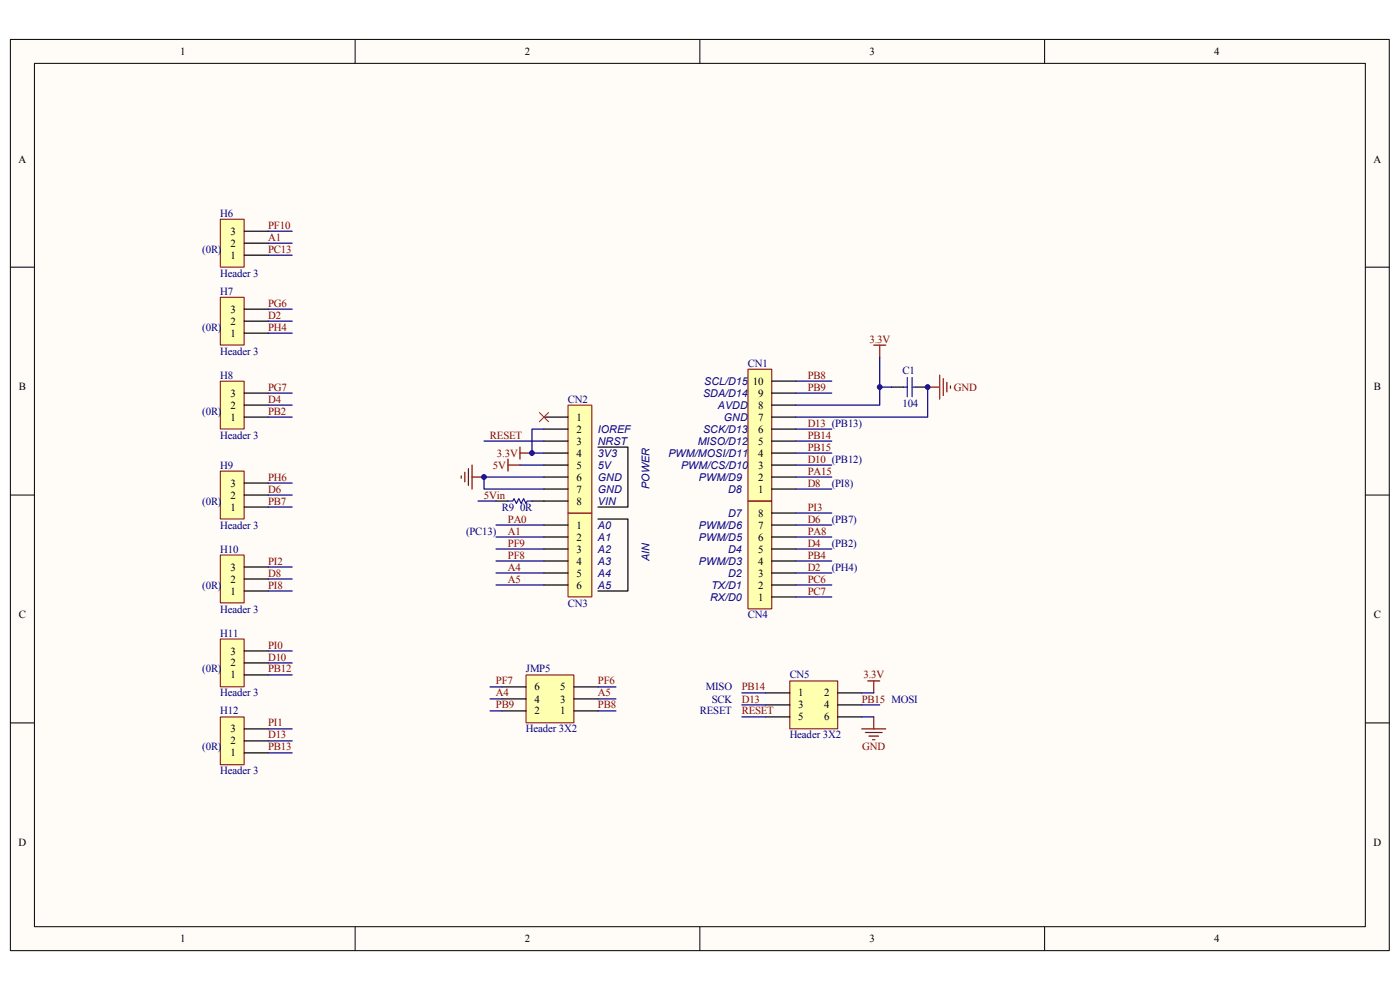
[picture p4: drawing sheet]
<svg xmlns="http://www.w3.org/2000/svg" width="297mm" height="210mm" viewBox="0 0 297 210" stroke-linecap="round" stroke-linejoin="round" font-family="sans-serif">
<path d="M2.2 8.4h292.5v193.3h-292.5z" fill="#fffcf8"/>
<path d="M2.2 8.4h292.5v193.3h-292.5z" fill="none" stroke="#000" stroke-width=".21"/>
<path d="M7.3 13.5h282.3v183.1h-282.3z" fill="#fffcf8"/>
<g fill="none" stroke="#000" stroke-width=".21">
<path d="M7.3 13.4h282.3v183.2h-282.3zM75.3 8.3v5.1M148.5 8.3v5.1M221.6 8.3v5.1M2.2 56.7h5.1M289.7 56.7h5M2.2 105h5.1M289.7 105h5M2.2 153.3h5.1M289.7 153.3h5M75.3 196.6v5.1M148.5 196.6v5.1"/>
<path d="M221.6 196.6v5.1"/>
</g>
<path d="M120.5 108.9h5.1v17.7h-5.1z" fill="#ffffb0"/>
<path d="M120.5 108.8h5.1v17.8h-5.1z" fill="none" stroke="#800000" stroke-width=".21"/>
<path d="M115.4 111.4h5.1M115.4 113.9h5.1M115.4 116.5h5.1M115.4 119h5.1M115.4 121.5h5.1M115.4 124.1h5.1" fill="none" stroke="#000" stroke-width=".25"/>
<path d="M158.7 106.3h5v22.9h-5z" fill="#ffffb0"/>
<path d="M158.7 106.3h5v22.9h-5z" fill="none" stroke="#800000" stroke-width=".21"/>
<path d="M163.7 119h5.1M163.7 116.5h5.1M163.7 113.9h5.1M163.7 111.4h5.1M163.7 108.8h5.1M163.7 126.6h5.1M163.7 124.1h5.1M163.7 121.5h5.1" fill="none" stroke="#000" stroke-width=".25"/>
<path d="M158.7 78.3h5v28h-5z" fill="#ffffb0"/>
<path d="M158.7 78.3h5v28h-5z" fill="none" stroke="#800000" stroke-width=".21"/>
<path d="M163.7 98.6h5.1M163.7 96.1h5.1M163.7 93.6h5.1M163.7 91h5.1M163.7 88.5h5.1M163.7 85.9h5.1M163.7 83.4h5.1M163.7 80.8h5.1M163.7 103.7h5.1M163.7 101.2h5.1" fill="none" stroke="#000" stroke-width=".25"/>
<path d="M120.5 86h5.1v22.8h-5.1z" fill="#ffffb0"/>
<path d="M120.5 85.9h5.1v22.9h-5.1z" fill="none" stroke="#800000" stroke-width=".21"/>
<path d="M115.4 88.5h5.1M115.4 91h5.1M115.4 93.6h5.1M115.4 96.1h5.1M115.4 98.6h5.1M126.8 94.8h6.4v12.8h-6.4M189.2 82.1h2.5M194.3 82.1h2.5M115.4 101.2h5.1M115.4 103.7h5.1M115.4 106.3h5.1M126.8 110.1h6.4v15.3h-6.4" fill="none" stroke="#000" stroke-width=".25"/>
<g fill="none" stroke="#800000" stroke-width=".25">
<path d="M185.4 73.2h2.5M186.6 73.2v2.6M199.3 79.6v5.1M99.4 99.4v3.6M100.1 98.6v5.1M107.8 97.4v2.5M107.8 98.6h2.5M110.3 94.8v2.6M110.3 96.1h2.6M196.8 82.1h2.5M200.1 80.3v3.6M200.9 81.1v2"/>
<path d="M201.6 81.9v.5M97.8 100.9v.5M98.6 100.2v2M100.1 101.2h2.6"/>
</g>
<g fill="none" stroke="#000080" stroke-width=".25">
<path d="M110.3 98.6h5.1M115.4 91h-2.5v5.1h2.5M168.8 98.6h7.7M168.8 80.8h7.7M168.8 83.4h7.7M168.8 91h7.7M168.8 93.6h7.7M168.8 96.1h7.7M105.2 111.4h10.2M105.2 113.9h10.2M105.2 116.5h10.2M105.2 119h10.2"/>
<path d="M115.4 101.2h-12.7v2.5h12.7M168.8 111.4h7.7M168.8 113.9h7.7M168.8 116.5h7.7M168.8 119h7.7M168.8 101.2h7.7M168.8 103.7h7.7M168.8 108.8h7.7M168.8 121.5h7.7M168.8 124.1h7.7M168.8 126.6h7.7"/>
</g>
<path d="M114.4 87.5l2 2M116.4 87.5l-2 2" fill="none" stroke="#f00" stroke-width=".21"/>
<path d="M191.7 82.1h.8M192.5 80.1v4.1M193.5 80.1v4.1M193.5 82.1h.8" fill="none" stroke="#00f" stroke-width=".25"/>
<path d="M111.6 143.2h10.2v10.1h-10.2z" fill="#ffffb0"/>
<path d="M111.6 143.2h10.2v10.1h-10.2z" fill="none" stroke="#800000" stroke-width=".21"/>
<path d="M106.5 150.8h5.1M106.5 148.3h5.1M106.5 145.7h5.1M121.8 150.8h5M121.8 148.3h5M121.8 145.7h5" fill="none" stroke="#000" stroke-width=".25"/>
<path d="M186.6 75.8v10.1h-17.8M102.7 93.6h12.7M186.6 82.1h2.6M196.8 82.1v6.4h-28M105.2 121.5h10.2M105.2 124.1h10.2" fill="none" stroke="#000080" stroke-width=".25"/>
<path d="M167.6 144.5h10.1v10.1h-10.1z" fill="#ffffb0"/>
<path d="M167.6 144.4h10.1v10.2h-10.1z" fill="none" stroke="#800000" stroke-width=".21"/>
<path d="M162.5 147h5M162.5 149.5h5M162.5 152.1h5M177.7 147h5.1M177.7 149.5h5.1M177.7 152.1h5.1" fill="none" stroke="#000" stroke-width=".25"/>
<path d="M182.8 154.6h5.1M183.6 155.4h3.5M184.1 144.4h2.5M184.3 156.1h2.1M185.1 156.9h.5M185.4 144.4v2.6M185.4 152.1v2.5" fill="none" stroke="#800000" stroke-width=".25"/>
<path d="M104 145.7h2.5M104 148.3h2.5M104 150.8h2.5M126.8 145.7h3.9M126.8 148.3h3.9M126.8 150.8h3.9M157.4 147h5.1M157.4 152.1h5.1M157.4 149.5h5.1M182.8 147h2.6M182.8 152.1h2.6M182.8 149.5h3.8" fill="none" stroke="#000080" stroke-width=".25"/>
<path d="M46.8 46.5h5v10.2h-5z" fill="#ffffb0"/>
<path d="M46.7 46.5h5.1v10.2h-5.1z" fill="none" stroke="#800000" stroke-width=".21"/>
<path d="M51.8 54.1h5.1M51.8 51.6h5.1M51.8 49h5.1" fill="none" stroke="#000" stroke-width=".25"/>
<path d="M46.8 63.1h5v10.1h-5z" fill="#ffffb0"/>
<path d="M46.7 63.1h5.1v10.1h-5.1z" fill="none" stroke="#800000" stroke-width=".21"/>
<path d="M51.8 70.7h5.1M51.8 68.1h5.1M51.8 65.6h5.1" fill="none" stroke="#000" stroke-width=".25"/>
<path d="M46.8 80.9h5v10.1h-5z" fill="#ffffb0"/>
<path d="M46.7 80.9h5.1v10.1h-5.1z" fill="none" stroke="#800000" stroke-width=".21"/>
<path d="M51.8 88.5h5.1M51.8 85.9h5.1M51.8 83.4h5.1" fill="none" stroke="#000" stroke-width=".25"/>
<path d="M46.8 99.9h5v10.2h-5z" fill="#ffffb0"/>
<path d="M46.7 99.9h5.1v10.2h-5.1z" fill="none" stroke="#800000" stroke-width=".21"/>
<path d="M51.8 107.6h5.1M51.8 105h5.1M51.8 102.5h5.1" fill="none" stroke="#000" stroke-width=".25"/>
<path d="M46.8 117.8h5v10.1h-5z" fill="#ffffb0"/>
<path d="M46.7 117.7h5.1v10.2h-5.1z" fill="none" stroke="#800000" stroke-width=".21"/>
<path d="M51.8 125.4h5.1M51.8 122.8h5.1M51.8 120.3h5.1" fill="none" stroke="#000" stroke-width=".25"/>
<path d="M46.8 135.6h5v10.1h-5z" fill="#ffffb0"/>
<path d="M46.7 135.6h5.1v10.1h-5.1z" fill="none" stroke="#800000" stroke-width=".21"/>
<path d="M51.8 138.1h5.1M51.8 143.2h5.1M51.8 140.6h5.1" fill="none" stroke="#000" stroke-width=".25"/>
<path d="M46.8 152.1h5v10.1h-5z" fill="#ffffb0"/>
<path d="M46.7 152.1h5.1v10.1h-5.1z" fill="none" stroke="#800000" stroke-width=".21"/>
<path d="M105.2 106.3h2.6M112.9 106.3h2.5M51.8 159.7h5.1M51.8 157.2h5.1M51.8 154.6h5.1" fill="none" stroke="#000" stroke-width=".25"/>
<g fill="none" stroke="#000080" stroke-width=".25">
<path d="M56.9 49h5.1M56.9 51.6h5.1M56.9 54.1h5.1M56.9 65.6h5.1M56.9 68.1h5.1M56.9 70.7h5.1M56.9 83.4h5.1M56.9 85.9h5.1M56.9 88.5h5.1M56.9 102.5h5.1M56.9 105h5.1M56.9 107.6h5.1"/>
<path d="M101.4 106.3h3.8M56.9 120.3h5.1M56.9 122.8h5.1M56.9 125.4h5.1M56.9 138.1h5.1M56.9 140.6h5.1M56.9 143.2h5.1M56.9 154.6h5.1M56.9 157.2h5.1M56.9 159.7h5.1"/>
</g>
<path d="M107.8 106.3h1l.2-.5 .5 1 .6-1 .5 1 .5-1 .5 1 .2-.5h1.1" fill="none" stroke="#00f" stroke-width=".25"/>
<g fill="#000080" stroke="#000080" stroke-width=".21">
<circle cx="102.7" cy="101.2" r=".5"/>
<circle cx="112.8" cy="96.1" r=".5"/>
<circle cx="186.6" cy="82.1" r=".5"/>
<circle cx="196.8" cy="82.1" r=".5"/>
</g>
<g font-size="2.3">
<text x="38.2" y="11.6">1</text>
<text x="111.4" y="11.6">2</text>
<text x="184.5" y="11.6">3</text>
<text x="257.6" y="11.6">4</text>
<text x="4" y="34.5">A</text>
<text x="291.4" y="34.5">A</text>
<text x="48.9" y="52.4">2</text>
<text x="48.9" y="49.8">3</text>
<text x="48.9" y="54.9">1</text>
<text x="48.9" y="71.4">1</text>
<text x="48.9" y="68.9">2</text>
<text x="48.9" y="66.3">3</text>
<text x="4" y="82.8">B</text>
<text x="159.7" y="81.6">10</text>
<text x="291.4" y="82.8">B</text>
<text x="48.9" y="89.2">1</text>
<text x="48.9" y="86.7">2</text>
<text x="48.9" y="84.1">3</text>
<text x="122.3" y="89.2">1</text>
<text x="160.8" y="89.2">7</text>
<text x="160.8" y="86.7">8</text>
<text x="160.8" y="84.1">9</text>
<text x="122.3" y="91.8">2</text>
<text x="122.3" y="94.3">3</text>
<text x="160.8" y="94.3">5</text>
<text x="160.8" y="91.8">6</text>
<text x="122.3" y="96.9">4</text>
<text x="122.3" y="99.4">5</text>
<text x="122.3" y="101.9">6</text>
<text x="160.8" y="101.9">2</text>
<text x="160.8" y="99.4">3</text>
<text x="160.8" y="96.9">4</text>
<text x="48.9" y="105.8">2</text>
<text x="48.9" y="103.2">3</text>
<text x="122.3" y="104.5">7</text>
<text x="122.3" y="107">8</text>
<text x="160.8" y="104.5">1</text>
<text x="48.9" y="108.3">1</text>
<text x="122.3" y="112.1">1</text>
<text x="160.8" y="112.1">7</text>
<text x="160.8" y="109.6">8</text>
<text x="122.3" y="114.7">2</text>
<text x="122.3" y="117.2">3</text>
<text x="122.3" y="119.7">4</text>
<text x="160.8" y="119.7">4</text>
<text x="160.8" y="117.2">5</text>
<text x="160.8" y="114.7">6</text>
<text x="48.9" y="123.6">2</text>
<text x="48.9" y="121">3</text>
<text x="122.3" y="122.3">5</text>
<text x="122.3" y="124.8">6</text>
<text x="160.8" y="124.8">2</text>
<text x="160.8" y="122.3">3</text>
<text x="4" y="131.2">C</text>
<text x="48.9" y="126.1">1</text>
<text x="160.8" y="127.4">1</text>
<text x="291.4" y="131.2">C</text>
<text x="48.9" y="143.9">1</text>
<text x="48.9" y="141.4">2</text>
<text x="48.9" y="138.8">3</text>
<text x="113.4" y="149">4</text>
<text x="113.4" y="146.5">6</text>
<text x="118.8" y="149">3</text>
<text x="118.8" y="146.5">5</text>
<text x="169.3" y="147.7">1</text>
<text x="174.8" y="147.7">2</text>
<text x="48.9" y="155.4">3</text>
<text x="113.4" y="151.6">2</text>
<text x="118.8" y="151.6">1</text>
<text x="169.3" y="150.3">3</text>
<text x="169.3" y="152.8">5</text>
<text x="174.8" y="150.3">4</text>
<text x="174.8" y="152.8">6</text>
<text x="48.9" y="160.4">1</text>
<text x="48.9" y="157.9">2</text>
<text x="4" y="179.5">D</text>
<text x="291.4" y="179.5">D</text>
<text x="38.2" y="199.9">1</text>
<text x="111.4" y="199.9">2</text>
<text x="184.5" y="199.9">3</text>
<text x="257.6" y="199.9">4</text>
</g>
<g font-size="2.3" fill="#000080">
<text x="46.7" y="46">H6</text>
<text x="42.9" y="53.6">(0R)</text>
<text x="46.7" y="58.7">Header 3</text>
<text x="46.7" y="62.5">H7</text>
<text x="42.9" y="70.2">(0R)</text>
<text x="46.7" y="75.2">Header 3</text>
<text x="158.6" y="77.8">CN1</text>
<text x="46.7" y="80.3">H8</text>
<text x="191.4" y="79.3">C1</text>
<text x="42.9" y="88">(0R)</text>
<text x="120.5" y="85.4">CN2</text>
<text x="191.4" y="86.4">104</text>
<text x="46.7" y="93.1">Header 3</text>
<text x="46.7" y="99.4">H9</text>
<text x="42.9" y="107">(0R)</text>
<text x="176.4" y="103.2">(PI8)</text>
<text x="46.7" y="112.1">Header 3</text>
<text x="98.9" y="113.4">(PC13)</text>
<text x="106.5" y="108.3">R9</text>
<text x="110.3" y="108.3">0R</text>
<text x="176.4" y="110.9">(PB7)</text>
<text x="46.7" y="117.2">H10</text>
<text x="176.4" y="115.9">(PB2)</text>
<text x="42.9" y="124.8">(0R)</text>
<text x="176.4" y="121">(PH4)</text>
<text x="46.7" y="129.9">Header 3</text>
<text x="120.5" y="128.7">CN3</text>
<text x="158.6" y="131.2">CN4</text>
<text x="46.7" y="135">H11</text>
<text x="42.9" y="142.6">(0R)</text>
<text x="111.6" y="142.6">JMP5</text>
<text x="167.5" y="143.9">CN5</text>
<text x="46.7" y="147.7">Header 3</text>
<text x="149.7" y="146.5">MISO</text>
<text x="151" y="149">SCK</text>
<text x="46.7" y="151.6">H12</text>
<text x="111.6" y="155.4">Header 3X2</text>
<text x="148.5" y="151.6">RESET</text>
<text x="42.9" y="159.2">(0R)</text>
<text x="167.5" y="156.6">Header 3X2</text>
<text x="46.7" y="164.3">Header 3</text>
</g>
<g font-size="2.3" fill="#800000">
<text x="56.9" y="51.1">A1</text>
<text x="56.9" y="48.5">PF10</text>
<text x="56.9" y="53.6">PC13</text>
<text x="56.9" y="65.1">PG6</text>
<text x="56.9" y="67.6">D2</text>
<text x="56.9" y="70.2">PH4</text>
<text x="184.4" y="72.7">3.3V</text>
<text x="56.9" y="82.9">PG7</text>
<text x="171.4" y="80.3">PB8</text>
<text x="171.4" y="82.9">PB9</text>
<text x="202.4" y="82.9">GND</text>
<text x="56.9" y="85.4">D4</text>
<text x="56.9" y="88">PB2</text>
<text x="103.9" y="93.1">RESET</text>
<text x="171.4" y="90.5">D13 (PB13)</text>
<text x="171.4" y="93.1">PB14</text>
<text x="171.4" y="95.6">PB15</text>
<text x="56.9" y="101.9">PH6</text>
<text x="104.5" y="99.4">5V</text>
<text x="105.4" y="96.9">3.3V</text>
<text x="171.4" y="98.1">D10 (PB12)</text>
<text x="171.4" y="100.7">PA15</text>
<text x="56.9" y="104.5">D6</text>
<text x="56.9" y="107">PB7</text>
<text x="102.7" y="105.8">5Vin</text>
<text x="171.4" y="103.2">D8</text>
<text x="107.8" y="110.9">PA0</text>
<text x="107.8" y="113.4">A1</text>
<text x="171.4" y="108.3">PI3</text>
<text x="171.4" y="110.9">D6</text>
<text x="171.4" y="113.4">PA8</text>
<text x="56.9" y="119.7">PI2</text>
<text x="107.8" y="115.9">PF9</text>
<text x="107.8" y="118.5">PF8</text>
<text x="171.4" y="115.9">D4</text>
<text x="171.4" y="118.5">PB4</text>
<text x="56.9" y="122.3">D8</text>
<text x="56.9" y="124.8">PI8</text>
<text x="107.8" y="121">A4</text>
<text x="107.8" y="123.6">A5</text>
<text x="171.4" y="121">D2</text>
<text x="171.4" y="123.6">PC6</text>
<text x="171.4" y="126.1">PC7</text>
<text x="56.9" y="137.6">PI0</text>
<text x="56.9" y="140.1">D10</text>
<text x="56.9" y="142.6">PB12</text>
<text x="183.2" y="143.9">3.3V</text>
<text x="105.2" y="145.2">PF7</text>
<text x="105.2" y="147.7">A4</text>
<text x="126.8" y="145.2">PF6</text>
<text x="126.8" y="147.7">A5</text>
<text x="157.4" y="146.5">PB14</text>
<text x="157.4" y="149">D13</text>
<text x="182.8" y="149">PB15 MOSI</text>
<text x="56.9" y="154.1">PI1</text>
<text x="105.2" y="150.3">PB9</text>
<text x="126.8" y="150.3">PB8</text>
<text x="157.4" y="151.6">RESET</text>
<text x="56.9" y="156.6">D13</text>
<text x="56.9" y="159.2">PB13</text>
<text x="182.9" y="159.1">GND</text>
</g>
<g font-size="2.3" fill="#0c0087">
<text x="149.4" y="81.6">SCL/D15</text>
<text x="149.2" y="84.1">SDA/D14</text>
<text x="152.3" y="86.7">AVDD</text>
<text x="153.6" y="89.3">GND</text>
<text x="126.8" y="91.8">IOREF</text>
<text x="126.8" y="94.3">NRST</text>
<text x="148" y="94.3">MISO/D12</text>
<text x="149.2" y="91.8">SCK/D13</text>
<text x="126.8" y="96.9">3V3</text>
<text x="126.8" y="99.4">5V</text>
<text x="126.8" y="102">GND</text>
<text x="141.8" y="96.9">PWM/MOSI/D11</text>
<text x="144.5" y="99.4">PWM/CS/D10</text>
<text x="148.3" y="102">PWM/D9</text>
<text x="126.8" y="104.5">GND</text>
<text x="126.8" y="107.1">VIN</text>
<text x="137.8" y="103.7" transform="rotate(-90 137.8 103.7)">POWER</text>
<text x="154.4" y="104.5">D8</text>
<text x="126.8" y="112.1">A0</text>
<text x="148.3" y="112.1">PWM/D6</text>
<text x="154.4" y="109.6">D7</text>
<text x="126.8" y="114.7">A1</text>
<text x="126.8" y="117.2">A2</text>
<text x="126.8" y="119.8">A3</text>
<text x="137.8" y="119" transform="rotate(-90 137.8 119)">AIN</text>
<text x="148.3" y="119.8">PWM/D3</text>
<text x="148.3" y="114.7">PWM/D5</text>
<text x="154.4" y="117.2">D4</text>
<text x="126.8" y="122.3">A4</text>
<text x="126.8" y="124.9">A5</text>
<text x="150.9" y="124.9">TX/D1</text>
<text x="154.4" y="122.3">D2</text>
<text x="150.7" y="127.4">RX/D0</text>
</g>
</svg>
